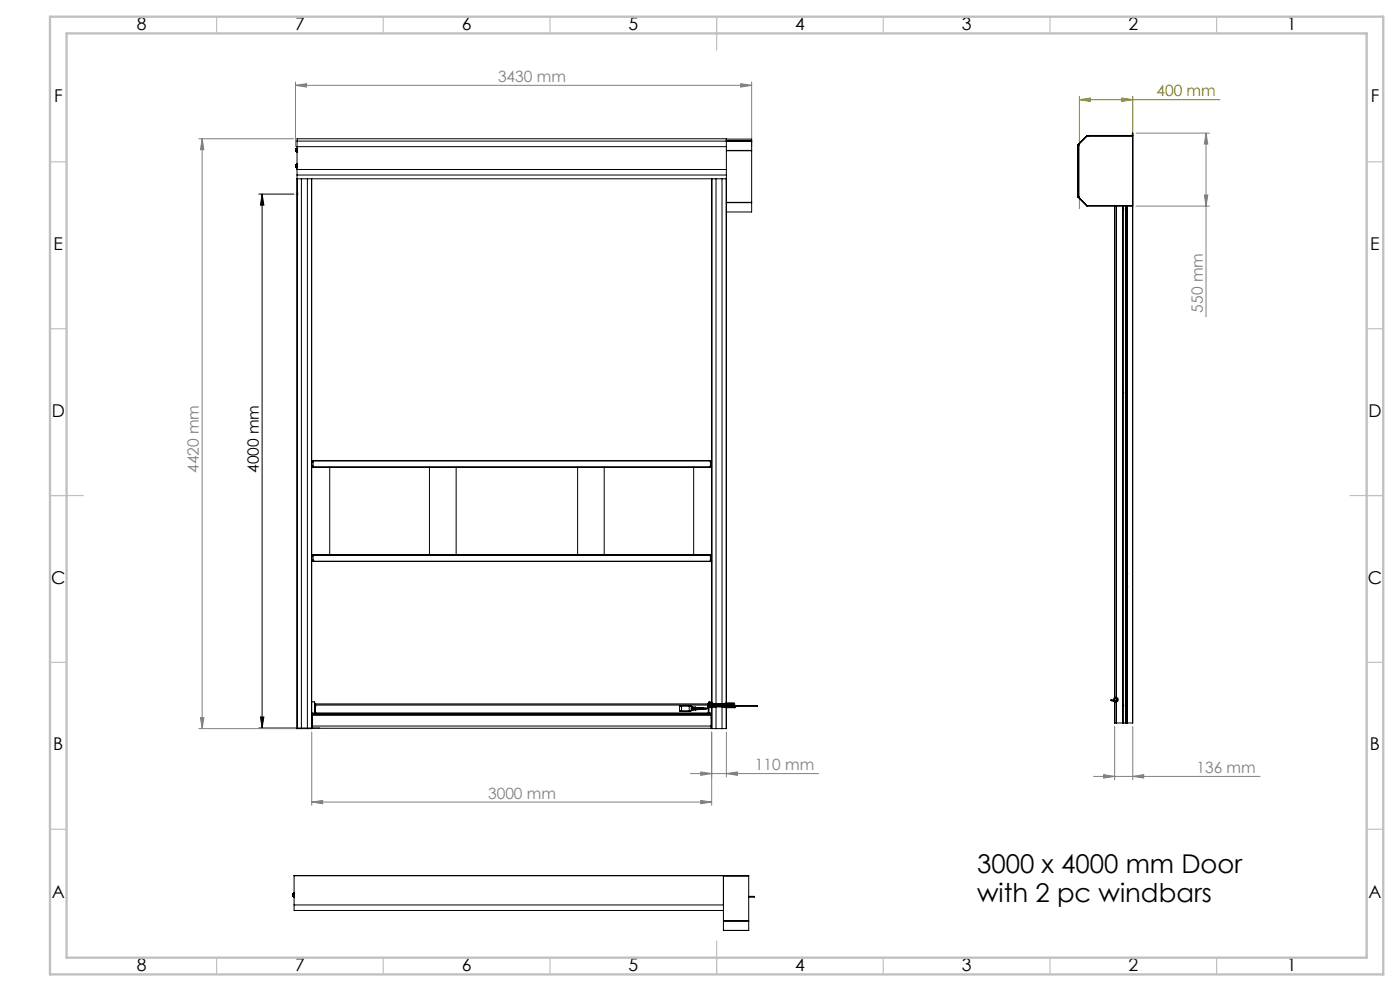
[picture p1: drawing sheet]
<svg xmlns="http://www.w3.org/2000/svg" width="420mm" height="297mm" viewBox="0 0 420 297" stroke-linecap="round" stroke-linejoin="round" font-family="sans-serif">
<path d="M77.6 58.2h10.6M78.6 58.2l.6 3.3h-1.1zM78.6 58.2v160M77.6 218.2h18.4M78.1 214.9h1.1l-.6 3.3z" fill="none" stroke="#000" stroke-width=".3"/>
<path d="M88.7 58.2h1M88.8 57.8l.7 .7M89.1 57.7v1M89.5 57.8l-.7 .7" fill="none" stroke="#c0c0c0" stroke-width=".3"/>
<path d="M323.8 29.9l3.3-.5v1zM323.8 28.9v33.6M323.8 29.9h42.2M336.5 29.4l3.3 .5-3.3 .5zM339.8 28.9v32.6" fill="none" stroke="#808000" stroke-width=".3"/>
<g fill="none" stroke="#808080" stroke-width=".3">
<path d="M88.7 25.6l3.3-.5v1zM88.7 24.6v19.3M88.7 25.6h136.8M222.2 25.1l3.3 .5-3.3 .5zM225.5 24.6v19.5M340.8 39.9h22M361.8 39.9v55.1M361.8 39.9l.5 3.3h-1zM59.7 41.6h28.4M60.6 41.6l.6 3.3h-1.1zM60.6 41.6v176.8M361.3 58.5h1l-.5 3.3z"/>
<path d="M340.8 61.8h22M59.7 218.4h29.7M60.1 215.1h1.1l-.6 3.3zM93.5 219.4v22M213.5 219.4v22M217.9 219.4v13.5M334.4 217.7v16M339.8 217.7v16M207.2 231.8h38.4M210.2 239.9l3.3 .5-3.3 .5zM210.2 231.3l3.3 .5-3.3 .6zM217.9 231.8l3.3-.5v1.1z"/>
<path d="M328 232.7h50M331.1 232.2l3.3 .5-3.3 .5zM339.8 232.7l3.3-.5v1zM93.5 240.4l3.3-.5v1zM93.5 240.4h120"/>
</g>
<g fill="none" stroke="#c0c0c0" stroke-width=".35">
<path d="M65 5v5M115 5v5M165 5v5M215 5v10M265 5v5M315 5v5M365 5v5M15 48.5h5M410 48.5h5M15 98.5h5M410 98.5h5M15 148.5h10"/>
<path d="M405 148.5h10M15 198.5h5M410 198.5h5M15 248.5h5M410 248.5h5M65 287v5M115 287v5M165 287v5M215 282v10M265 287v5M315 287v5M365 287v5"/>
</g>
<path d="M15 5h400v287h-400zM20 10h390v277h-390z" fill="none" stroke="#c0c0c0" stroke-width=".7"/>
<path d="M78.6 58.2l.6 3.3h-1.1zM78.1 214.9h1.1l-.6 3.3z" fill="#000"/>
<path d="M323.8 29.9l3.3-.5v1zM336.5 29.4l3.3 .5-3.3 .5z" fill="#808000"/>
<g fill="#808080">
<path d="M222.2 25.1l3.3 .5-3.3 .5zM88.7 25.6l3.3-.5v1z"/>
<path d="M210.2 239.9l3.3 .5-3.3 .5zM93.5 240.4l3.3-.5v1z"/>
<path d="M210.2 231.3l3.3 .5-3.3 .6zM217.9 231.8l3.3-.5v1.1zM331.1 232.2l3.3 .5-3.3 .5zM339.8 232.7l3.3-.5v1z"/>
<path d="M60.6 41.6l.6 3.3h-1.1zM60.1 215.1h1.1l-.6 3.3zM361.8 39.9l.5 3.3h-1zM361.3 58.5h1l-.5 3.3z"/>
</g>
<g fill="none" stroke="#000" stroke-width=".3">
<path d="M88.7 44.9v.3M88.7 49.5v.4M88.7 44.8v.1M88.7 45.2h.1M88.7 45.4h.1M88.7 44.7h.1M88.7 49.9h.1M88.7 49.5h.1M88.7 50.1h.1M88.7 49.3v.1M88.7 44.7v.7M88.7 49.3v.8"/>
<path d="M88.7 44.8h.3M88.7 45.2h.3M88.7 45.4h.3M88.7 44.7h.3M88.7 49.5h.3M88.7 49.9h.3M88.7 50.1h.3M88.7 49.3h.3M89 44.4v1.2M89 44.4h.1M89 50.3h.1M89 49.1h.1"/>
<path d="M89 44.8v.1M89 45.2h.1M89 45.4h.1M89 44.7h.1M89 49.5h.1M89 49.9h.1M89 50.1h.1M89 49.3v.1M89 49.1v.3M89 49.4v.9M89 44.7v.7M89 49.3v.8"/>
<path d="M89 45.6h.1M89.1 44.4h.1M89.1 44.4v1.2M89.1 49.1l-.1 1.2M89.1 45.6h.1M89.1 49.1h.1M89.1 42.3h136.4M89.1 52.5h128.8M89.1 50.8h128.8M89.1 44h128.8M89.1 53.6h128.8M89.1 53.6v164.8"/>
<path d="M90.4 53.6v164.8M92.2 53.6v164.8M93.5 53.6v164.8M213.5 53.6v157.1M213.6 53.6v157.1l-.2 .1-.1 1.1M214.8 53.6v157.2M216.6 53.6v157.2M217.9 45.1v.1M217.9 42.3h.1M217.9 42.2v.1M217.9 42.2v-.6h-128.8v176.8M217.9 45.1h7.6"/>
<path d="M217.9 45.2h7.6M217.9 41.7h7.6v.5M217.9 42.3v2.8M217.9 45.2v165.6M217.9 42.2h7.6M225.5 45.1v.1M225.5 42.3h.1M225.5 42.2v.1M225.5 42.3v2.8M225.5 45.2v15.4M323.4 58.9v.2M323.4 58.9l.1 .1"/>
<path d="M323.4 43.5h.1M323.4 43.5v15.4M323.4 59l2.8 2.8 13.6-.2-13.6 .2M323.4 59h.1M323.4 43.4v.1M323.4 43.4h.1M323.4 59.1l2.8 2.7M323.4 59v.1M323.4 59l2.8 2.8M323.5 59h.1M323.5 43.5h.1M323.5 43.5v15.5"/>
<path d="M326.1 40.6l-2.7 2.9M326.1 40.6l.1 .1M326.2 40.7l13.6 .1-13.6-.1M326.2 40.7h.1M326.2 40.7v.1M326.2 40.8h.1M326.2 40.6h-.1M326.2 40.6v.1M326.2 40.6h13.5M339.7 40.5v.1M339.7 40.5l.1-.6v176.8M339.7 40h.1"/>
<path d="M225.5 60.6v.1M225.5 60.6h-7.6l7.6 .1M225.5 60.7v2.8h-7.6M326.2 61.6h.1M326.2 61.6v.2M334.4 61.8v147.3M334.9 61.8v147.2M336.8 62.8h.1M336.8 62.6v.2M336.8 62.6h.1M336.8 61.8v.8M336.8 62.8v54.8"/>
<path d="M336.9 62.6v.2M336.9 61.8v.8M336.9 62.8v54.8M337.8 61.8v154.9M337.9 61.8v154.9M338.1 61.8v45.8M339.8 61.8v154.9M336.8 117.8h.1M336.8 117.6v.2M336.8 117.6h.1M336.8 117.8v93.6M336.9 117.6v.2"/>
<path d="M336.9 117.8v93.6M338.1 107.6h.1M338.1 107.6v.2M338.1 107.8v56.8M338.1 107.8h.1M338.1 107.8l.1 56.8M338.2 107.6v.2M93.5 139.8h.4l-.4 .1M93.5 138.2h.4M93.5 138.3h.4M93.9 138.2v.1M93.9 138.2h.1"/>
<path d="M93.9 138.3v1.7M93.9 140h119.2M93.9 138.1h.1M93.9 138.1h119.2M93.9 138.1v.1M213.1 139.8v.1M213.1 138.2v.1M213.1 139.9h.1M213.1 138.2h.1M213.1 138.3v1.5M213.1 138.1h.1M213.1 138.2h.4"/>
<path d="M213.1 139.9h.4M213.1 138.1v.1M213.1 139.9v.1M213.1 138.3h.4M213.1 139.8h.4M98.9 140v26.3M128.8 140v26.3M136.8 140v26.3M173.3 140v26.3M181.3 140v26.3M208.1 140v26.3M93.5 168.1h.4"/>
<path d="M93.5 166.4h.4M93.9 166.4l-.4 .1M93.9 166.4h.1M93.9 168.1h.1M93.9 166.3v1.9M93.9 168.2h.1M93.9 166.3h.1M93.9 168.2h119.2M93.9 166.3h119.2M213.1 166.4l.4 .1M213.1 168.1h.1M213.1 166.4h.1"/>
<path d="M213.1 166.3v1.9M213.1 168.2h.1M213.1 166.3h.1M213.1 168.1h.4M213.1 166.4h.4M213.5 168.1h-.4M338.1 164.6h.1M338.1 171.7h.1M338.1 171.7v.3M338.1 175.7v.4M338.1 164.6v.2M338.1 175.7h.1"/>
<path d="M338.1 164.8v6.9M338.1 172v3.7M338.1 176.1v40.6M338.1 164.8h.1M338.1 176.1h.1M338.1 172h.1M338.2 171.7v.3M338.2 175.7v.4M338.2 164.6v.2M89.1 218.4h1.3M90.4 218.4h1.8M92.2 218.4h1.3"/>
<path d="M93.5 210.4h.9l.1 1.1M93.5 215.2h.2M93.7 217.6v.7h119.6v-.7M93.7 213.9v-.2h119.6v.2M93.7 214h119.6M93.7 214.4h119.6M93.7 213.9v3.7M93.7 217.6h119.6M93.7 213.9h.8M94.4 213.6h.1M94.4 211.6h.1M94.4 211.6v2.1"/>
<path d="M94.5 213.6h.1M94.5 211.6h.1M94.5 213.7v.3M94.5 214h.1M94.5 211.3v2.4M94.5 211.3h117.8M203.9 211.6l3.4-.1 .1 1.5-3.4 .1zM204 211.6v.1M204 213h.1M204.5 211.6h2.2l.1 1.5h-2.3zM207.2 213h.1M207.2 211.7h.1"/>
<path d="M207.3 211.6v.1M207.4 212.8h.2M207.4 211.9h.4v.9h-.2M207.6 212.1h.1M207.6 212.6h.1M207.6 212.1v-.2v.9M207.6 212.1v.4M207.6 212.6v.2M207.6 212.1h.2M207.6 212.8h.1M207.6 212.6h.2M207.8 212.7h.3"/>
<path d="M207.8 212h.3M208.1 212.1h.5M208.1 211.9h.5v.9h-.5zM208.1 212.5h.5M208.6 212l.1 .7M208.6 212.7h.1M208.7 212.2l.1-.2 .2 .7-.2-.5M208.7 212.7h.1M208.7 212.5h2.2M208.7 212.2h2.2M209.1 212l.2 .7zM209.4 212.1l.2 .6z"/>
<path d="M209.7 212.1l.2 .6zM210 212.2l.1-.1 .2 .6-.3-.5M210.3 212.2l.1-.1 .2 .6-.2-.5M210.9 212.5l-.2-.4 .2 .5M210.9 212.5v-.4h.2v.4M210.9 212.5v.1M211.1 212.5l-.2 .1M211.1 212.5h.5M211.1 212.2h.5M211.6 212.5h.1M211.6 212.2v.3M212.3 211.9l.1 .4-.8 .2"/>
<path d="M212.3 211.9l.2 .1M212.3 212.1l-.7 .1M212.3 211.9h.1M212.3 211.9h.2M212.4 211h-117.9v.3M212.5 213.6h.1M212.5 213.7v.3M212.5 214h.1M212.5 211.9v1.8M212.5 213.9h.8M212.6 213.6h.1M212.6 212.1v1.6"/>
<path d="M212.7 210.9l-.2 1.1M212.7 211l-.1-.3h-.2l-.1 1.2M213 210.9l-.1 .6a.35 .35 0 0 1 .1 .4 .35 .35 0 0 1-.4 .2l-.1-.3M213 211l-.2-.3-.2 1.2M213.3 210.9l-.1 .7a.3 .3 0 0 1 .1 .3 .3 .3 0 0 1-.4 .2v-.3M213.3 215.2h.2M213.3 213.9v3.7M213.4 211l-.3-.3-.2 1.2M213.5 211.8l.1 6.6M213.5 210.4h-.8l-.1 .3M213.6 218.4h1.2M213.6 211.2v.7"/>
<path d="M213.6 210.9l-.1 1.2h-.3v-.3M213.7 212.1l-.1 6.3M213.8 210.7l-.2 1.2M213.9 210.9l-.1 1.1M214 210.7l-.1 1.2M214.2 210.9l-.1 1.1M214.3 210.8l-.1 1.1M214.6 210.9l-.1 1M214.8 218.4h1.8M214.8 211.5v6.9M214.9 210.9l-.1 1M214.9 210.9v.9"/>
<path d="M215.2 210.9l-.1 1M215.3 210.9l-.1 .9M215.5 210.9l-.1 1M215.6 210.9l-.1 .9M215.8 210.9l-.1 1M215.9 210.9l-.1 .9M216.1 210.9l-.1 1M216.3 210.9l-.2 .9M216.5 210.9l-.1 1M216.6 210.9l-.1 .9M216.6 218.4h1.3M216.6 212v6.4"/>
<path d="M216.8 210.9l-.1 1M216.9 210.9l-.1 1M217.1 210.9l-.1 1M217.2 210.8l-.1 1.1M217.4 211.9h.1M217.5 210.9l-.2 1.1M217.6 210.7l-.2 1.2M217.7 211.9h.1M217.8 210.9l-.2 1.1M217.9 218.4h.1M217.9 212.1v6.3M218.1 211.9h.1"/>
<path d="M218.1 210.9l-.2 1.2h-.1M218.2 211l-.3-.3-.2 1.2M218.4 211.9h.1M218.4 210.9l-.2 1.2-.2-.3M218.5 211l-.2-.3-.2 1.2M218.7 211.9h.1M218.7 210.9l-.2 1.2-.2-.3M218.8 211v-.3a.64 .64 0 0 0-.4 1v.2M219 211.9h.1M219 210.9v.7a.25 .25 0 0 1 0 .4 .25 .25 0 0 1-.3 0l-.1-.2M219.1 211v-.3a.64 .64 0 0 0-.4 1v.2M219.3 211.9h.1"/>
<path d="M219.4 210.9l-.1 .7a.25 .25 0 0 1 0 .4 .25 .25 0 0 1-.3 0l-.1-.2M219.4 211v-.3a.64 .64 0 0 0-.4 1v.2M219.6 211.9h.1M219.7 210.9l-.2 1.2-.2-.3M219.7 211v-.3a.64 .64 0 0 0-.3 1l-.1 .2M220 211.9h.1M220 210.9v.6a.35 .35 0 0 1 0 .4 .35 .35 0 0 1-.4 .2v-.3M220.1 211l-.1-.3a.55 .55 0 0 0-.3 .9l-.1 .3M220.2 211.8l.1 .3 .2-.1M220.3 211.9l.2 .1M220.3 211.9h.2M220.3 211.8h.2"/>
<path d="M220.3 211.8v.1M220.3 210.9v.4a.42 .42 0 0 1 .1 .5 .42 .42 0 0 1-.4 .3l-.1-.3M220.5 211.6l-.2-.9a.55 .55 0 0 0-.3 .9v.3M220.5 211.8v.1M221.2 211.7l-.7 .1M221.2 211.5l-.7 .1-.2 .2M221.2 211.5v.2M221.2 211.5h6M221.2 211.7h6M227.2 211.5v.2zM333.3 209.8h.1M333.3 209.8l.9 .2"/>
<path d="M333.3 209.8l.3 .1M333.4 210l.8 .3M333.6 209.9h.1M334.1 210a.73 .73 0 0 1 .6-1 .73 .73 0 0 1 .8 .8 .73 .73 0 0 1-1 .6M334.2 210.3l.3 .1M334.2 210v.3M334.2 210l.4 .1M334.4 210.3v6.4M334.4 209.4v.6M334.4 216.7h.5M334.6 210.1l-.1 .3M334.9 216.7h.1"/>
<path d="M334.9 209.2v1M334.9 210.4v6.3M334.9 216.7h2.9M334.9 209.3v.8M336.8 211.4h.1M336.8 216.7h.1M336.8 211.6h.1M336.8 211.4v.2M336.8 211.6v5.1M336.9 211.4v.2M336.9 211.6v5.1M337.8 216.7h.1"/>
<path d="M337.9 216.7h.1M337.9 216.7h1.9M87.8 268v.4M87.8 268.5v.1M87.8 268.2h.1M87.8 267.9h.1M87.8 267.9v.7M87.8 268.2h.3M87.8 268.6h.3M87.8 267.9h.3M88.1 268.2h.1M88.1 267.9h.1"/>
<path d="M88.1 267.9v.7M88.1 268.8h.1M88.1 267.6h.1M88.1 268.5v.1M88.1 267.6v.2M88.1 267.8v1M88.1 267.7v1.1M88.1 267.6v.1M88.2 268.8h.1M88.2 267.6h.1M88.2 267.6v1.2M88.2 262.5h136.4"/>
<path d="M88.2 271.2h128.8M217 262.5h.1M217 276h7.6zM217 278.8v.1M217 272.9h-128.8v-10.5h136.4v16.4M217 262.4v16.4M217 278.8h7.6M224.6 262.5h.1M224.6 278.8v.1M224.6 268.6h1.7v.3h-1.7"/>
<circle cx="204" cy="211.7" r=".07"/>
<circle cx="204" cy="213" r=".07"/>
<circle cx="333.4" cy="209.9" r=".12"/>
<circle cx="334.8" cy="209.7" r=".47"/>
</g>
<g font-size="7.8">
<text x="293.1" y="261.5">3000 x 4000 mm Door</text>
<text x="293.1" y="270.3">with 2 pc windbars</text>
</g>
<g font-size="5.3">
<text x="41" y="8.9">8</text>
<text x="88.5" y="8.9">7</text>
<text x="138.5" y="8.9">6</text>
<text x="188.5" y="8.9">5</text>
<text x="238.5" y="8.9">4</text>
<text x="288.5" y="8.9">3</text>
<text x="338.5" y="8.9">2</text>
<text x="386" y="8.9">1</text>
<text x="16.2" y="30.7">F</text>
<text x="411.2" y="30.7">F</text>
<text x="16.1" y="74.9">E</text>
<text x="411.1" y="74.9">E</text>
<text x="15.5" y="124.9">D</text>
<text x="410.5" y="124.9">D</text>
<text x="15.4" y="174.9">C</text>
<text x="410.4" y="174.9">C</text>
<text x="16" y="224.9">B</text>
<text x="411" y="224.9">B</text>
<text x="15.5" y="269.2">A</text>
<text x="410.5" y="269.2">A</text>
<text x="41" y="290.9">8</text>
<text x="88.5" y="290.9">7</text>
<text x="138.5" y="290.9">6</text>
<text x="188.5" y="290.9">5</text>
<text x="238.5" y="290.9">4</text>
<text x="288.5" y="290.9">3</text>
<text x="338.5" y="290.9">2</text>
<text x="386" y="290.9">1</text>
</g>
<g font-size="4.7" fill="#808080">
<text x="149.4" y="24.5">3430 mm</text>
<text x="360.8" y="93.7" transform="rotate(-90 360.8 93.7)">550 mm</text>
<text x="59.7" y="141.8" transform="rotate(-90 59.7 141.8)">4420 mm</text>
<text x="226.5" y="230.8">110 mm</text>
<text x="358.9" y="231.7">136 mm</text>
<text x="146.4" y="239.3">3000 mm</text>
</g>
<text font-size="4.7" fill="#808000" x="346.9" y="28.9">400 mm</text>
<text font-size="4.7" x="77.7" y="141.8" transform="rotate(-90 77.7 141.8)">4000 mm</text>
</svg>
